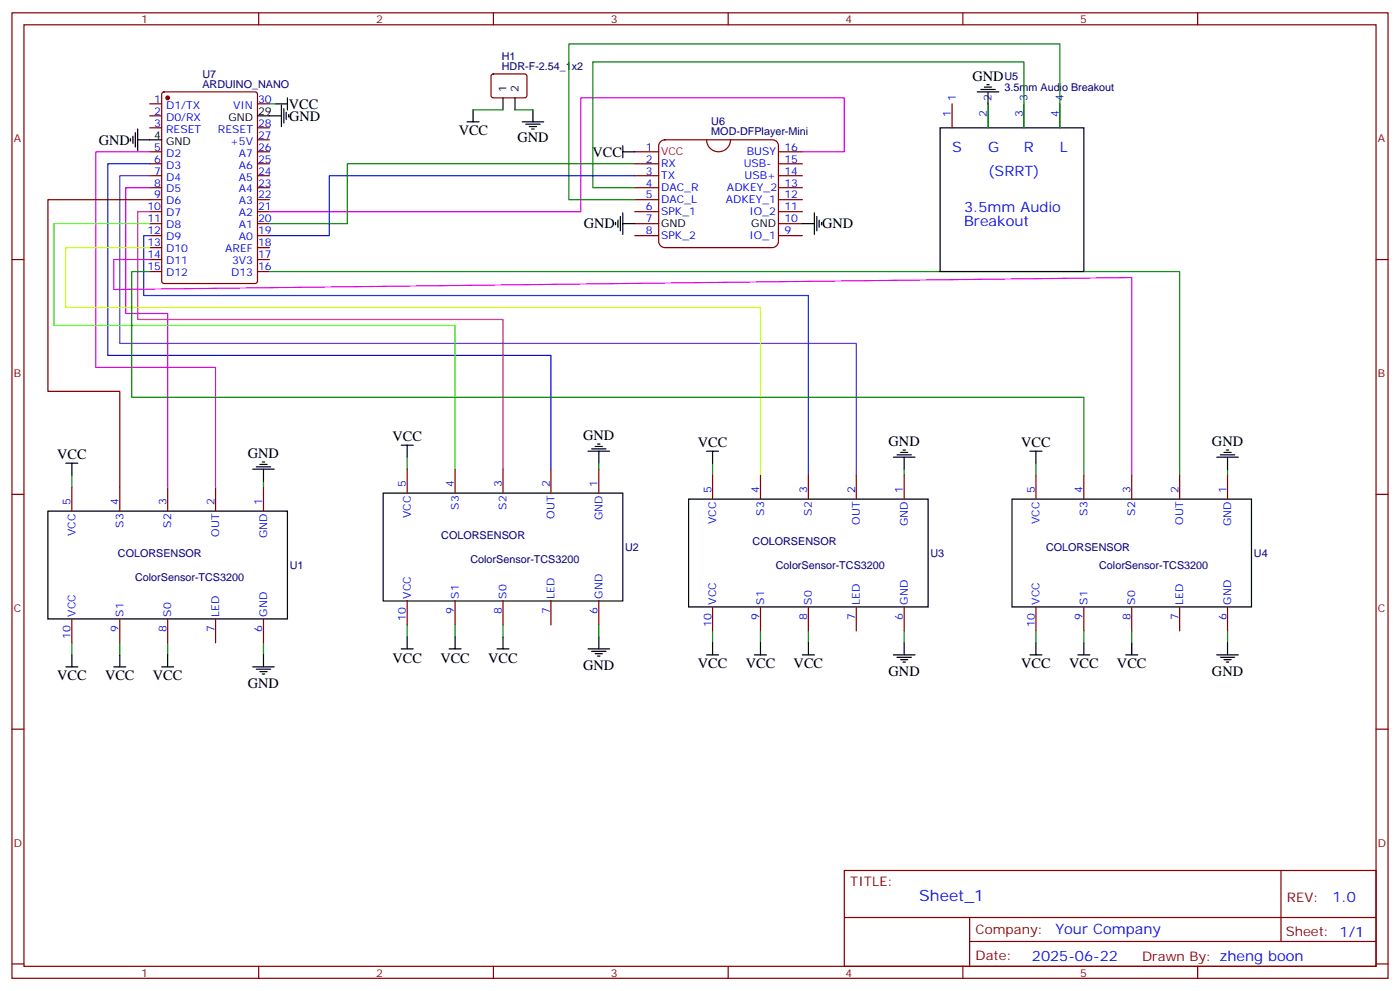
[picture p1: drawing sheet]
<svg xmlns="http://www.w3.org/2000/svg" width="412mm" height="292mm" viewBox="0 0 412 292" stroke-linecap="round" stroke-linejoin="round" font-family="sans-serif">
<g fill="none" stroke="#870000" stroke-width=".35">
<path d="M3.5 3.8h405.4v284.3h-405.4zM7.1 7.3h398.2v277.3h-398.2zM76.2 3.8v3.5M145.3 3.8v3.5M214.5 3.8v3.5M283.6 3.8v3.5M352.8 3.8v3.5M44.1 30.6h3.5M44.1 34.1h3.5M44.1 37.6h3.5M47.9 27.3l.4-.2h26.8l.7 .4v55.3l-.4 .6-27.1 .1-.6-.5-.1-55.2zM75.8 30.6h3.6"/>
<path d="M75.8 37.6h3.6M144.9 22l.4-.2h9.5l.4 .7v5.9l-.7 .4h-9.4l-.5-.7v-5.6zM280.5 30.6v7M291 30.6v7M301.6 30.6v7M312.2 30.6v7M44.1 44.7h3.5M44.1 48.2h3.5M44.1 51.8h3.5M44.1 55.3h3.5M44.1 58.8h3.5M75.8 44.7h3.6"/>
<path d="M75.8 48.2h3.6M75.8 51.8h3.6M75.8 55.3h3.6M75.8 58.8h3.6M75.8 41.2h3.6M187 44.7h7M187 48.2h7M187 51.8h7M187 55.3h7M187 58.8h7M194.6 41.7l1.2-.5h31.7a1.76 1.76 0 0 1 1.8 1.7v28.3a1.89 1.89 0 0 1-1.8 1.7h-31.7a1.89 1.89 0 0 1-1.8-1.7v-28.3zM208.1 41.2a3.5 3.5 0 0 0 3.6 3.5 3.5 3.5 0 0 0 3.5-3.5"/>
<path d="M229.3 44.7h7.1M229.3 48.2h7.1M229.3 51.8h7.1M229.3 55.3h7.1M229.3 58.8h7.1M3.5 76.4h3.6M44.1 76.4h3.5M44.1 62.3h3.5M44.1 65.9h3.5M44.1 69.4h3.5M44.1 72.9h3.5M44.1 80h3.5"/>
<path d="M75.8 76.4h3.6M75.8 62.3h3.6M75.8 65.9h3.6M75.8 69.4h3.6M75.8 72.9h3.6M75.8 80h3.6M187 62.3h7M187 65.9h7M187 69.4h7M229.3 62.3h7.1M229.3 65.9h7.1M229.3 69.4h7.1"/>
<path d="M405.3 76.4h3.6M119.9 138.2v7M134.1 138.2v7M148.2 138.2v7M162.3 138.2v7M176.4 138.2v7M209.9 139.9v7.1M224 139.9v7.1M238.1 139.9v7.1M252.2 139.9v7.1M266.3 139.9v7.1M305.2 139.9v7.1"/>
<path d="M319.3 139.9v7.1M333.4 139.9v7.1M347.5 139.9v7.1M361.6 139.9v7.1M3.5 145.6h3.6M21.2 143.5v7M35.3 143.5v7M49.4 143.5v7M63.5 143.5v7M77.6 143.5v7M405.3 145.6h3.6M119.9 177v7"/>
<path d="M134.1 177v7M148.2 177v7M162.3 177v7M176.4 177v7M209.9 178.8v7M224 178.8v7M238.1 178.8v7M252.2 178.8v7M266.3 178.8v7M305.2 178.8v7M319.3 178.8v7M333.4 178.8v7"/>
<path d="M347.5 178.8v7M361.6 178.8v7M21.2 182.3v7M35.3 182.3v7M49.4 182.3v7M63.5 182.3v7M77.6 182.3v7M3.5 214.7h3.6M405.3 214.7h3.6M248.7 256.4h156.6v28.2h-156.6zM377.3 256.4v20.9M248.7 270.2h156.5"/>
<path d="M285.6 277.3h119.6M285.6 270.2v14.1M3.5 283.9h3.6M76.2 284.6v3.5M145.3 284.6v3.5M214.5 284.6v3.5M283.6 284.6v3.5M352.8 284.6v3.5M405.3 283.9h3.6"/>
</g>
<circle cx="49.4" cy="28.8" r=".53" fill="#870000" stroke="#870000" stroke-width=".35"/>
<g fill="none" stroke="#000" stroke-width=".35">
<path d="M39.9 39.1v4.2M40.6 38v6.3M75.8 34.1h7.1M81.1 30.6h3.6M82.9 30.9v6.4M83.6 32v4.2M84.3 33.1v2.1M84.7 28.8v3.5M85 33.8v.7M137.6 35.9h3.5M139.3 32.3v3.6M148.2 28.8v3.5"/>
<path d="M151.7 28.8v3.5M153.8 35.9h6.4M154.9 36.6h4.2M155.9 37.3h2.1M156.6 38h.7M157 32.3v3.6M276.9 37.6h42.4v42.4h-42.4zM287.9 27.1h6.3M288.9 26.4h4.3M290 25.6h2.1M290.7 24.9h.7M291 27.1v3.5"/>
<path d="M38.5 40.8v.7M39.2 40.1v2.1M40.6 41.2h7M183.4 44.7h3.6M183.4 42.9v3.6M181.3 65.5v.7M182 64.8v2.1M182.7 63.7v4.3M183.4 62.7v6.3M183.4 65.9h3.6M236.4 65.9h3.5M239.9 62.7v6.3"/>
<path d="M240.6 63.7v4.3M241.3 64.8v2.1M242 65.5v.7M19.4 136.4h3.5M21.2 136.4v3.5M74.4 138.2h6.4M75.5 137.5h4.2M76.6 136.8h2.1M77.3 136.1h.7M77.6 138.2v3.5M118.2 131.1h3.5M119.9 131.1v3.6"/>
<path d="M173.2 132.9h6.4M174.3 132.2h4.2M175.3 131.5h2.1M176 130.8h.7M176.4 132.9v3.5M208.1 132.9h3.6M209.9 132.9v3.5M263.2 134.7h6.3M264.2 133.9h4.3M265.3 133.2h2.1M266 132.5h.7M266.3 134.7v3.5"/>
<path d="M303.4 132.9h3.5M305.2 132.9v3.5M358.4 134.7h6.4M359.5 133.9h4.2M360.5 133.2h2.2M361.2 132.5h.7M361.6 134.7v3.5M14.1 150.5h70.6v31.8h-70.6zM112.9 145.2h70.5v31.8h-70.5zM202.8 147h70.6v31.8h-70.6zM298.1 147h70.6v31.8h-70.6zM19.4 196.4h3.5"/>
<path d="M21.2 192.9v3.5M33.5 196.4h3.5M35.3 192.9v3.5M47.6 196.4h3.6M49.4 192.9v3.5M74.4 196.4h6.4M75.5 197.1h4.2M76.6 197.8h2.1M77.3 198.5h.7M77.6 192.9v3.5M118.2 191.1h3.5M119.9 187.6v3.5"/>
<path d="M132.3 191.1h3.5M134.1 187.6v3.5M146.4 191.1h3.5M148.2 187.6v3.5M173.2 191.1h6.4M174.3 191.8h4.2M175.3 192.5h2.1M176 193.2h.7M176.4 187.6v3.5M208.1 192.9h3.6M209.9 189.3v3.6M222.2 192.9h3.6"/>
<path d="M224 189.3v3.6M236.4 192.9h3.5M238.1 189.3v3.6M263.2 192.9h6.3M264.2 193.6h4.3M265.3 194.3h2.1M266 195h.7M266.3 189.3v3.6M303.4 192.9h3.5M305.2 189.3v3.6M317.5 192.9h3.5M319.3 189.3v3.6"/>
<path d="M331.6 192.9h3.5M333.4 189.3v3.6M358.4 192.9h6.4M359.5 193.6h4.2M360.5 194.3h2.2M361.2 195h.7M361.6 189.3v3.6"/>
</g>
<g fill="none" stroke="#008700" stroke-width=".35">
<path d="M79.4 30.6h1.7M139.3 32.3h8.9M151.7 32.3h5.3M291 30.6v7M301.6 37.6v-19.4h-127v37.1h12.4M312.2 37.6v-24.7h-144.6v45.9h19.4M187 48.2h-84.7v17.7h-22.9M44.1 80h-5.3v37h280.5v22.9M79.4 80h268.1v59.9M21.2 139.9v3.6M119.9 134.7v3.5M176.4 136.4v1.8"/>
<path d="M209.9 136.4v3.5M266.3 138.2v1.7M305.2 136.4v3.5M361.6 138.2v1.7M77.6 141.7v1.8M21.2 189.3v3.6M35.3 189.3v3.6M49.4 189.3v3.6M77.6 189.3v3.6M119.9 184v3.6M134.1 184v3.6M148.2 184v3.6"/>
<path d="M176.4 184v3.6M209.9 185.8v3.5M224 185.8v3.5M238.1 185.8v3.5M266.3 185.8v3.5M305.2 185.8v3.5M319.3 185.8v3.5M333.4 185.8v3.5M361.6 185.8v3.5"/>
</g>
<path d="M44.1 44.7h-15.9v63.5h35.3v35.3M236.4 44.7h12.3v-15.9h-77.6v33.5h-91.7M44.1 76.4h-10.6v8.9l299.9-3.6v58.2" fill="none" stroke="#f0f" stroke-width=".35"/>
<path d="M44.1 48.2h-12.4v56.5h130.6v33.5M187 51.8h-90v17.6h-17.6" fill="none" stroke="#00f" stroke-width=".35"/>
<path d="M44.1 51.8h-8.8v49.3h216.9v38.8" fill="none" stroke="#63c" stroke-width=".35"/>
<path d="M44.1 55.3h-7.1v37h12.4v51.2" fill="none" stroke="#90f" stroke-width=".35"/>
<path d="M44.1 62.3h-3.5v31.8h107.6v44.1" fill="none" stroke="#909" stroke-width=".35"/>
<path d="M44.1 69.4h-1.8v17.6h195.8v52.9" fill="none" stroke="#03c" stroke-width=".35"/>
<path d="M44.1 58.8h-30v56.5h21.2v28.2" fill="none" stroke="#600" stroke-width=".35"/>
<path d="M44.1 65.9h-28.2v29.9h118.2v42.4" fill="none" stroke="#3f0" stroke-width=".35"/>
<path d="M44.1 72.9h-24.7v17.7h204.6v49.3" fill="none" stroke="#cf0" stroke-width=".35"/>
<text font-size="4.6" fill="#00f" x="270.8" y="265.4">Sheet_1</text>
<g font-size="4.2">
<text x="286.5" y="23.9">GND</text>
<text x="85.1" y="32">VCC</text>
<text x="85.2" y="35.5">GND</text>
<text x="135.1" y="39.8">VCC</text>
<text x="152.4" y="41.9">GND</text>
<text x="29.1" y="42.6">GND</text>
<text x="174.6" y="46.1">VCC</text>
<text x="172" y="67.3">GND</text>
<text x="242.2" y="67.3">GND</text>
<text x="115.6" y="129.9">VCC</text>
<text x="171.8" y="129.6">GND</text>
<text x="205.6" y="131.7">VCC</text>
<text x="261.8" y="131.3">GND</text>
<text x="300.8" y="131.7">VCC</text>
<text x="357" y="131.3">GND</text>
<text x="16.8" y="135.2">VCC</text>
<text x="73" y="134.9">GND</text>
<text x="115.6" y="195.1">VCC</text>
<text x="129.7" y="195.1">VCC</text>
<text x="143.8" y="195.1">VCC</text>
<text x="171.8" y="197.2">GND</text>
<text x="205.6" y="196.9">VCC</text>
<text x="219.7" y="196.9">VCC</text>
<text x="233.8" y="196.9">VCC</text>
<text x="300.8" y="196.9">VCC</text>
<text x="314.9" y="196.9">VCC</text>
<text x="329" y="196.9">VCC</text>
<text x="16.8" y="200.4">VCC</text>
<text x="30.9" y="200.4">VCC</text>
<text x="45" y="200.4">VCC</text>
<text x="73" y="202.5">GND</text>
<text x="261.8" y="199">GND</text>
<text x="357" y="199">GND</text>
</g>
<g font-size="4.2" fill="#00f">
<text x="280.5" y="44.7">S</text>
<text x="291" y="44.7">G</text>
<text x="301.6" y="44.7">R</text>
<text x="312.2" y="44.7">L</text>
<text x="291" y="51.8">(SRRT)</text>
<text x="284" y="62.3">3.5mm Audio</text>
<text x="284" y="66.6">Breakout</text>
<text x="392.5" y="265.6">1.0</text>
<text x="310.9" y="275.2">Your Company</text>
<text x="304" y="283">2025-06-22</text>
</g>
<g font-size="3.9" fill="#800">
<text x="250.5" y="260.9">TITLE:</text>
<text x="379.1" y="265.6">REV:</text>
<text x="287.4" y="275.1">Company:</text>
<text x="378.7" y="275.8">Sheet: 1/1</text>
<text x="287.4" y="282.8">Date:</text>
<text x="336.4" y="282.9">Drawn By: zheng boon</text>
</g>
<g font-size="3.2" fill="#800">
<text x="41.6" y="6.8">1</text>
<text x="110.8" y="6.8">2</text>
<text x="179.9" y="6.8">3</text>
<text x="249.1" y="6.8">4</text>
<text x="318.2" y="6.8">5</text>
<text x="4.1" y="41.9">A</text>
<text x="405.9" y="41.9">A</text>
<text x="4.1" y="111">B</text>
<text x="405.9" y="111">B</text>
<text x="4.1" y="180.2">C</text>
<text x="405.9" y="180.2">C</text>
<text x="4.1" y="249.3">D</text>
<text x="405.9" y="249.3">D</text>
<text x="41.6" y="287.6">1</text>
<text x="110.8" y="287.6">2</text>
<text x="179.9" y="287.6">3</text>
<text x="249.1" y="287.6">4</text>
<text x="318.2" y="287.6">5</text>
</g>
<g font-size="3.2" fill="#000080">
<text x="147.8" y="17.5">H1</text>
<text x="59.6" y="22.8">U7</text>
<text x="147.8" y="20.7">HDR-F-2.54_1x2</text>
<text x="295.9" y="23.5">U5</text>
<text x="59.6" y="26">ARDUINO_NANO</text>
<text x="295.9" y="26.7">3.5mm Audio Breakout</text>
<text x="209.5" y="39.8">MOD-DFPlayer-Mini</text>
<text x="209.5" y="36.7">U6</text>
<text x="130" y="158.7">COLORSENSOR</text>
<text x="221.7" y="160.5">COLORSENSOR</text>
<text x="34.7" y="164">COLORSENSOR</text>
<text x="85.4" y="167.6">U1</text>
<text x="138.6" y="165.8">ColorSensor-TCS3200</text>
<text x="184.1" y="162.3">U2</text>
<text x="228.5" y="167.6">ColorSensor-TCS3200</text>
<text x="274.1" y="164">U3</text>
<text x="308.1" y="162.3">COLORSENSOR</text>
<text x="323.8" y="167.6">ColorSensor-TCS3200</text>
<text x="369.4" y="164">U4</text>
<text x="39.8" y="171.1">ColorSensor-TCS3200</text>
</g>
<g font-size="3.2">
<text x="149.2" y="27.1" transform="rotate(-90 149.2 27.1)">1</text>
<text x="152.8" y="27.1" transform="rotate(-90 152.8 27.1)">2</text>
<text x="67.3" y="35.5">GND</text>
<text x="76" y="33.8">29</text>
<text x="45.4" y="40.8">4</text>
<text x="48.9" y="42.6">GND</text>
<text x="194.7" y="66.9">GND</text>
<text x="221.3" y="66.9">GND</text>
</g>
<g font-size="3.2" fill="#00f">
<text x="281.5" y="29.9" transform="rotate(-90 281.5 29.9)">1</text>
<text x="292.1" y="29.9" transform="rotate(-90 292.1 29.9)">2</text>
<text x="302.7" y="29.9" transform="rotate(-90 302.7 29.9)">3</text>
<text x="313.3" y="29.9" transform="rotate(-90 313.3 29.9)">4</text>
<text x="45.4" y="30.2">1</text>
<text x="45.4" y="33.8">2</text>
<text x="48.9" y="32">D1/TX</text>
<text x="48.9" y="35.5">D0/RX</text>
<text x="68.7" y="32">VIN</text>
<text x="76" y="30.2">30</text>
<text x="280.1" y="34.4" transform="rotate(-90 280.1 34.4)">1</text>
<text x="290.7" y="34.4" transform="rotate(-90 290.7 34.4)">2</text>
<text x="301.3" y="34.4" transform="rotate(-90 301.3 34.4)">3</text>
<text x="311.9" y="34.4" transform="rotate(-90 311.9 34.4)">4</text>
<text x="45.4" y="37.3">3</text>
<text x="48.9" y="39.1">RESET</text>
<text x="64.2" y="39.1">RESET</text>
<text x="76" y="40.8">27</text>
<text x="76" y="37.3">28</text>
<text x="45.4" y="44.3">5</text>
<text x="45.4" y="47.9">6</text>
<text x="48.9" y="46.1">D2</text>
<text x="67.8" y="42.6">+5V</text>
<text x="70.4" y="46.1">A7</text>
<text x="76" y="47.9">25</text>
<text x="76" y="44.3">26</text>
<text x="190.2" y="44.3">1</text>
<text x="190.2" y="47.9">2</text>
<text x="220" y="45.8">BUSY</text>
<text x="231.1" y="47.9">15</text>
<text x="231.1" y="44.3">16</text>
<text x="45.4" y="51.4">7</text>
<text x="48.9" y="49.6">D3</text>
<text x="48.9" y="53.2">D4</text>
<text x="70.4" y="53.2">A5</text>
<text x="70.4" y="49.6">A6</text>
<text x="76" y="51.4">24</text>
<text x="190.2" y="51.4">3</text>
<text x="194.7" y="49.3">RX</text>
<text x="194.7" y="52.8">TX</text>
<text x="219.1" y="49.3">USB-</text>
<text x="219.3" y="52.8">USB+</text>
<text x="231.1" y="51.4">14</text>
<text x="45.4" y="54.9">8</text>
<text x="45.4" y="58.5">9</text>
<text x="48.9" y="56.7">D5</text>
<text x="70.4" y="56.7">A4</text>
<text x="76" y="58.5">22</text>
<text x="76" y="54.9">23</text>
<text x="190.2" y="54.9">4</text>
<text x="190.2" y="58.5">5</text>
<text x="194.7" y="56.3">DAC_R</text>
<text x="194.7" y="59.9">DAC_L</text>
<text x="213.8" y="59.9">ADKEY_1</text>
<text x="214.2" y="56.3">ADKEY_2</text>
<text x="231.1" y="58.5">12</text>
<text x="231.1" y="54.9">13</text>
<text x="43.4" y="62">10</text>
<text x="43.4" y="65.5">11</text>
<text x="48.9" y="60.2">D6</text>
<text x="48.9" y="63.7">D7</text>
<text x="70.4" y="63.7">A2</text>
<text x="70.4" y="60.2">A3</text>
<text x="76" y="65.5">20</text>
<text x="76" y="62">21</text>
<text x="190.2" y="62">6</text>
<text x="190.2" y="65.5">7</text>
<text x="194.7" y="63.4">SPK_1</text>
<text x="220.7" y="63.4">IO_2</text>
<text x="231.1" y="65.5">10</text>
<text x="231.1" y="62">11</text>
<text x="43.4" y="69">12</text>
<text x="48.9" y="67.3">D8</text>
<text x="48.9" y="70.8">D9</text>
<text x="70.4" y="70.8">A0</text>
<text x="70.4" y="67.3">A1</text>
<text x="76" y="69">19</text>
<text x="190.2" y="69">8</text>
<text x="194.7" y="70.4">SPK_2</text>
<text x="220.7" y="70.4">IO_1</text>
<text x="231.1" y="69">9</text>
<text x="43.4" y="72.6">13</text>
<text x="43.4" y="76.1">14</text>
<text x="48.9" y="74.3">D10</text>
<text x="48.9" y="77.9">D11</text>
<text x="66.3" y="74.3">AREF</text>
<text x="68.3" y="77.9">3V3</text>
<text x="76" y="76.1">17</text>
<text x="76" y="72.6">18</text>
<text x="43.4" y="79.6">15</text>
<text x="48.9" y="81.4">D12</text>
<text x="68.1" y="81.4">D13</text>
<text x="76" y="79.6">16</text>
<text x="119.6" y="143.5" transform="rotate(-90 119.6 143.5)">5</text>
<text x="133.7" y="143.5" transform="rotate(-90 133.7 143.5)">4</text>
<text x="147.8" y="143.5" transform="rotate(-90 147.8 143.5)">3</text>
<text x="161.9" y="143.5" transform="rotate(-90 161.9 143.5)">2</text>
<text x="176" y="143.5" transform="rotate(-90 176 143.5)">1</text>
<text x="20.8" y="148.8" transform="rotate(-90 20.8 148.8)">5</text>
<text x="34.9" y="148.8" transform="rotate(-90 34.9 148.8)">4</text>
<text x="49" y="148.8" transform="rotate(-90 49 148.8)">3</text>
<text x="63.1" y="148.8" transform="rotate(-90 63.1 148.8)">2</text>
<text x="77.3" y="148.8" transform="rotate(-90 77.3 148.8)">1</text>
<text x="209.5" y="145.2" transform="rotate(-90 209.5 145.2)">5</text>
<text x="223.7" y="145.2" transform="rotate(-90 223.7 145.2)">4</text>
<text x="237.8" y="145.2" transform="rotate(-90 237.8 145.2)">3</text>
<text x="251.9" y="145.2" transform="rotate(-90 251.9 145.2)">2</text>
<text x="266" y="145.2" transform="rotate(-90 266 145.2)">1</text>
<text x="304.8" y="145.2" transform="rotate(-90 304.8 145.2)">5</text>
<text x="318.9" y="145.2" transform="rotate(-90 318.9 145.2)">4</text>
<text x="333" y="145.2" transform="rotate(-90 333 145.2)">3</text>
<text x="347.1" y="145.2" transform="rotate(-90 347.1 145.2)">2</text>
<text x="361.2" y="145.2" transform="rotate(-90 361.2 145.2)">1</text>
<text x="36.3" y="155.4" transform="rotate(-90 36.3 155.4)">S3</text>
<text x="50.4" y="155.4" transform="rotate(-90 50.4 155.4)">S2</text>
<text x="121" y="152.5" transform="rotate(-90 121 152.5)">VCC</text>
<text x="135.1" y="150.1" transform="rotate(-90 135.1 150.1)">S3</text>
<text x="149.2" y="150.1" transform="rotate(-90 149.2 150.1)">S2</text>
<text x="163.3" y="152.7" transform="rotate(-90 163.3 152.7)">OUT</text>
<text x="177.4" y="153.2" transform="rotate(-90 177.4 153.2)">GND</text>
<text x="211" y="154.3" transform="rotate(-90 211 154.3)">VCC</text>
<text x="225.1" y="151.9" transform="rotate(-90 225.1 151.9)">S3</text>
<text x="239.2" y="151.9" transform="rotate(-90 239.2 151.9)">S2</text>
<text x="253.3" y="154.5" transform="rotate(-90 253.3 154.5)">OUT</text>
<text x="267.4" y="155" transform="rotate(-90 267.4 155)">GND</text>
<text x="306.2" y="154.3" transform="rotate(-90 306.2 154.3)">VCC</text>
<text x="320.3" y="151.9" transform="rotate(-90 320.3 151.9)">S3</text>
<text x="334.4" y="151.9" transform="rotate(-90 334.4 151.9)">S2</text>
<text x="348.5" y="154.5" transform="rotate(-90 348.5 154.5)">OUT</text>
<text x="362.7" y="155" transform="rotate(-90 362.7 155)">GND</text>
<text x="22.2" y="157.8" transform="rotate(-90 22.2 157.8)">VCC</text>
<text x="64.6" y="158" transform="rotate(-90 64.6 158)">OUT</text>
<text x="78.7" y="158.5" transform="rotate(-90 78.7 158.5)">GND</text>
<text x="121" y="176.3" transform="rotate(-90 121 176.3)">VCC</text>
<text x="135.1" y="176.3" transform="rotate(-90 135.1 176.3)">S1</text>
<text x="149.2" y="176.3" transform="rotate(-90 149.2 176.3)">S0</text>
<text x="163.3" y="176.3" transform="rotate(-90 163.3 176.3)">LED</text>
<text x="177.4" y="176.3" transform="rotate(-90 177.4 176.3)">GND</text>
<text x="211" y="178" transform="rotate(-90 211 178)">VCC</text>
<text x="225.1" y="178" transform="rotate(-90 225.1 178)">S1</text>
<text x="239.2" y="178" transform="rotate(-90 239.2 178)">S0</text>
<text x="253.3" y="178" transform="rotate(-90 253.3 178)">LED</text>
<text x="267.4" y="178" transform="rotate(-90 267.4 178)">GND</text>
<text x="306.2" y="178" transform="rotate(-90 306.2 178)">VCC</text>
<text x="320.3" y="178" transform="rotate(-90 320.3 178)">S1</text>
<text x="334.4" y="178" transform="rotate(-90 334.4 178)">S0</text>
<text x="348.5" y="178" transform="rotate(-90 348.5 178)">LED</text>
<text x="362.7" y="178" transform="rotate(-90 362.7 178)">GND</text>
<text x="22.2" y="181.6" transform="rotate(-90 22.2 181.6)">VCC</text>
<text x="36.3" y="181.6" transform="rotate(-90 36.3 181.6)">S1</text>
<text x="50.4" y="181.6" transform="rotate(-90 50.4 181.6)">S0</text>
<text x="64.6" y="181.6" transform="rotate(-90 64.6 181.6)">LED</text>
<text x="78.7" y="181.6" transform="rotate(-90 78.7 181.6)">GND</text>
<text x="119.6" y="182.8" transform="rotate(-90 119.6 182.8)">10</text>
<text x="133.7" y="180.8" transform="rotate(-90 133.7 180.8)">9</text>
<text x="147.8" y="180.8" transform="rotate(-90 147.8 180.8)">8</text>
<text x="161.9" y="180.8" transform="rotate(-90 161.9 180.8)">7</text>
<text x="176" y="180.8" transform="rotate(-90 176 180.8)">6</text>
<text x="209.5" y="184.5" transform="rotate(-90 209.5 184.5)">10</text>
<text x="223.7" y="182.5" transform="rotate(-90 223.7 182.5)">9</text>
<text x="237.8" y="182.5" transform="rotate(-90 237.8 182.5)">8</text>
<text x="251.9" y="182.5" transform="rotate(-90 251.9 182.5)">7</text>
<text x="266" y="182.5" transform="rotate(-90 266 182.5)">6</text>
<text x="304.8" y="184.5" transform="rotate(-90 304.8 184.5)">10</text>
<text x="318.9" y="182.5" transform="rotate(-90 318.9 182.5)">9</text>
<text x="333" y="182.5" transform="rotate(-90 333 182.5)">8</text>
<text x="347.1" y="182.5" transform="rotate(-90 347.1 182.5)">7</text>
<text x="361.2" y="182.5" transform="rotate(-90 361.2 182.5)">6</text>
<text x="20.8" y="188.1" transform="rotate(-90 20.8 188.1)">10</text>
<text x="34.9" y="186.1" transform="rotate(-90 34.9 186.1)">9</text>
<text x="49" y="186.1" transform="rotate(-90 49 186.1)">8</text>
<text x="63.1" y="186.1" transform="rotate(-90 63.1 186.1)">7</text>
<text x="77.3" y="186.1" transform="rotate(-90 77.3 186.1)">6</text>
</g>
<text font-size="3.2" fill="#f00" x="194.7" y="45.8">VCC</text>
</svg>
